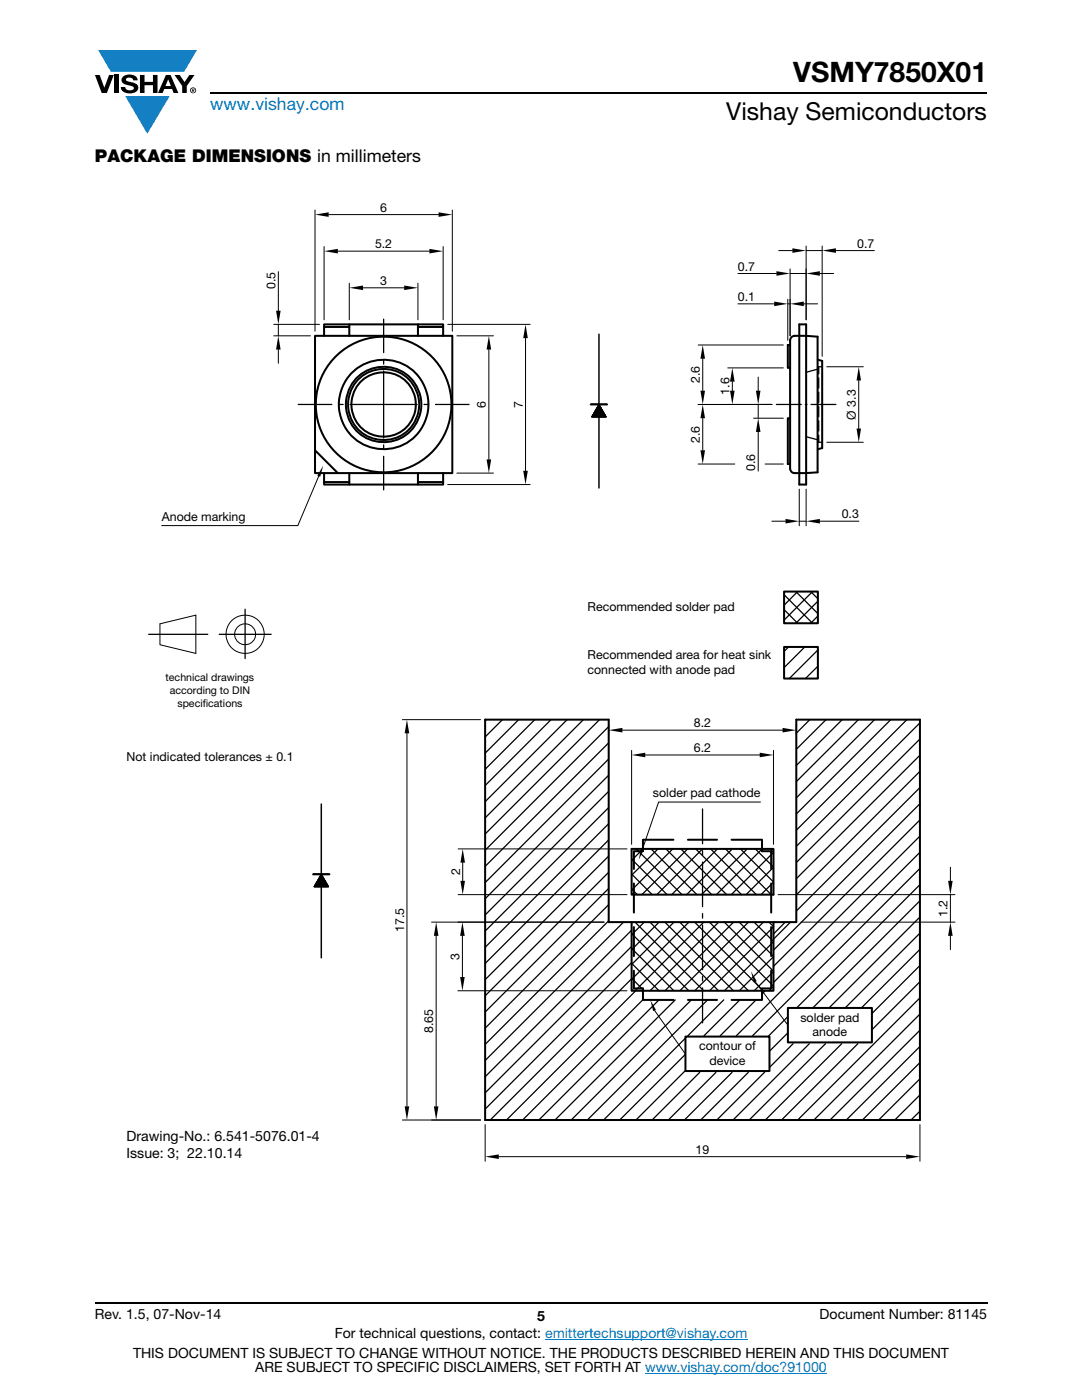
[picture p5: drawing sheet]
<svg xmlns="http://www.w3.org/2000/svg" width="216mm" height="279mm" viewBox="0 0 216 279" stroke-linecap="round" stroke-linejoin="round" font-family="sans-serif">
<g fill="#147fc3">
<path d="M19.6 10h19.7l-2.6 4.3h-1.1h-13.5z"/>
<path d="M25 19.2h8.9l-4.5 7.5z"/>
</g>
<g fill="#000">
<path d="M18.9 15h1l.9 2.5 1-2.5h.9l-1.4 3.6h-1zM22.9 15h.9v3.6h-.9zM24.6 15.3a2.1 2.1 0 0 1 2.8 .3l.1 .4h-.9a.79 .79 0 0 0-.7-.5 .79 .79 0 0 0-.8 .4l.3 .3 1 .2a1.08 1.08 0 0 1 1.2 1 1.08 1.08 0 0 1-1.1 1.2 1.73 1.73 0 0 1-2.4-1.2h.9a.96 .96 0 0 0 .8 .6 .96 .96 0 0 0 .9-.4 1.31 1.31 0 0 0-1.2-.6 1.03 1.03 0 0 1-1.1-.6 1.03 1.03 0 0 1 .2-1.1zM27.9 15h.9v1.3h1.7v-1.3h.9v3.6h-.9v-1.6h-1.7v1.6h-.9zM34.8 15h1.1l.9 1.4 1-1.4h1l-1.5 2.2v1.4h-.9v-1.4z"/>
<path d="M33.6 15.9l.5 1.3h-1.1zM33.1 15l-1.6 3.6h1l.3-.8h1.5l.3 .8h1l-1.6-3.6z"/>
<path d="M38.4 17.8h.2v.2h-.2zM38.3 17.7v.7h.1v-.3l.4 .3-.2-.3 .2-.2-.1-.2z"/>
<path d="M38.1 18a.46 .46 0 0 1 .9 0 .46 .46 0 0 1-.9 0zM37.9 18a.6 .6 0 0 0 1.2 0 .6 .6 0 0 0-1.2 0z"/>
</g>
<path d="M42 18.6h155M18.9 260h178.1" fill="none" stroke="#000" stroke-width=".36"/>
<path d="M108.8 267.3h40.3M128.7 274h36.3" fill="none" stroke="#007ec4" stroke-width=".2"/>
<path d="M25.3 40.2h165.3v191.6h-165.3z" fill="#fff"/>
<g fill="none" stroke="#000" stroke-width=".25">
<path d="M76.6 63.7v6.7M76.6 71.7v1M76.6 74v13.4M163.4 75.4v2.1M163.4 78.3v2M163.4 73.6l-2.5 .7M164.1 73.2h-.7v1.4M59.5 80.7h6.7M67.6 80.7h.9M69.8 80.7h13.4M76.6 88.8v.9M76.6 91.1v6.7"/>
<path d="M84.6 80.7h.9M86.9 80.7h6.7M118.1 83.2h.1M118.1 83.1l.1 .1M118.2 83l.1 .2M118.2 83l.2 .2M118.2 82.9l.3 .3M118.4 82.7l.5 .5M118.5 82.4l.8 .8M118.6 82.4l.8 .8M118.6 82.3l.9 .9M118.7 82.2l1 1"/>
<path d="M118.7 82.1l1.1 1.1M118.7 82.1l1.2 1.1M118.8 82l1.2 1.2M118.8 81.9l1.3 1.3M118.8 81.9l1.4 1.3M118.9 81.7l1.5 1.5M119 81.6l1.5 1.6 .3-.3M119 81.6l1.6 1.6 .2-.2M119.1 81.5l1.6 1.7M119.1 81.4l1.7 1.8 .1-.1M119.1 81.4l1.8 1.8M119.2 81.3l1.6 1.7"/>
<path d="M119.2 81.3l1.5 1.4-.5 .5M119.2 81.2l1.3 1.3-.7 .7M119.3 81.1l1 1-1.1 1.1-.7-.7 1.3-1.3M119.3 81l.8 .8-1.3 1.4M119.4 80.9l.6 .7-1.5 1.6M119.4 80.9l.5 .5-1.8 1.8M119.4 80.8l.3 .3-1.1 1.2 1 .9M119.5 80.8l.1 .1-.4 .5M119.5 80.8l-.1 .1M119.6 80.8l-.3 .3 1.1 1.2M119.6 80.9l-.6 .7M119.7 81l-.8 .8 1.4 1.4"/>
<path d="M119.7 81.1l-.9 1M119.8 81.3l-1.4 1.4 .4 .5M119.9 81.3l-1.7 1.7M119.9 81.4l-1.7 1.8M120 81.5l-1.7 1.7M120 81.6l-1.6 1.6M120.1 81.7l-1.5 1.5-.3-.3M120.1 81.7l-1.4 1.5-.4-.4M120.2 81.9l-1.3 1.3M120.2 81.9l-1.2 1.3-.6-.6M120.2 82l-1.1 1.2-.7-.7M120.3 82.1l-1.1 1.1"/>
<path d="M120.4 82.2l-1.1 1M120.4 82.2l-1 1M120.4 82.3l-.9 .9M120.5 82.4l-.9 .8M120.5 82.4l-.8 .8M120.6 82.5l-.7 .7M120.6 82.6l-.6 .6M120.6 82.7l-.5 .5M120.7 82.8l-.4 .4M120.8 82.9l-.4 .3M120.8 83l-.1 .2M154.9 80.7h5"/>
<path d="M160.7 80.7h.3M160.9 87.2l2.5 .6M161.8 80.7h5M163.4 81.1v2.1M163.4 84v2M163.4 86.8v1.5h.7M156.5 118.7l5.6 5.7M158.8 118.1l4.4 4.4M159.2 118.1l-2.7 2.7M161.8 118.1l1.4 1.4M162.1 118.1l-5.6 5.7M163.2 120l-4.4 4.4"/>
<path d="M29.7 126.6h11.8M43.7 126.6h10.4M48.9 121.6v9.8M156.5 121.7l2.7 2.7M163.2 122.9l-1.4 1.5M62.7 176.9v.1M62.7 176.9l.1 .1M62.8 176.8l.1 .2M62.9 176.6l.4 .4M63 176.4l.5 .6M63 176.4l.6 .6M63.1 176.3l.6 .7"/>
<path d="M63.1 176.3l.7 .7M63.1 176.2l.8 .8M63.2 176.1l.8 .9M63.2 176l1 1 .8-.9M63.3 176l1 1 .8-.9M63.3 175.9l1.1 1.1M63.4 175.7l1.3 1.3 .5-.6M63.4 175.6l1.4 1.4M63.5 175.5l1.5 1.5M63.6 175.5l1.4 1.5M63.6 175.4l1.5 1.6M63.7 175.3l1.6 1.7"/>
<path d="M63.7 175.2l1.7 1.8M63.7 175.2l1.8 1.8M63.8 175l1.5 1.5-.5 .5M63.8 175l1.3 1.3-.6 .7-1.1-1.2M63.9 174.9l1.1 1.1M63.9 174.8l1 1-1.1 1.2M63.9 174.8l.8 .8-1.3 1.4M64.1 174.6l.2 .3-1.1 1.1 .9 1 .9-1M64.1 174.5l.1 .2-.4 .4 1.6 1.6-.2 .3M64.1 174.5l-.1 .2 .5 .4-1.7 1.7 .2 .2 1.6-1.6-.6-.7M64.2 174.6l-.3 .3M64.2 174.7l-.6 .6 1.6 1.7"/>
<path d="M64.3 174.8l-.8 .8 1.4 1.4M64.3 174.8l-1 1 1.2 1.2 .6-.7M64.4 175l-1.3 1.3M64.4 175l-1.4 1.5 .4 .5M64.5 175.2l-1.8 1.8M64.5 175.2l-1.7 1.8M64.6 175.3l-1.7 1.7M64.6 175.4l-1.5 1.6-.3-.3M64.7 175.5l-1.5 1.5-.3-.4M64.7 175.5l-1.4 1.5M64.8 175.6l-1.3 1.4M64.8 175.7l-1.2 1.3"/>
<path d="M64.9 175.8l-1.2 1.2M64.9 175.9l-1.1 1.1M65 176l-1.1 1M65.1 176.2l-.8 .8M65.2 176.4l-.5 .6M65.3 176.6l-.4 .4M65.4 176.6l-.4 .4M65.4 176.7l-.3 .3M65.4 176.8l-.1 .2M65.5 176.9l-.1 .1M65.5 176.9v.1M126 171.5l7.1 7"/>
<path d="M126 177.4l1.2 1.1M126 174.4l4.1 4.1M126.9 169.4l9.2 9.1M128.3 169.4l-2.3 2.3M129.9 169.4l9.2 9.1M131.3 169.4l-5.3 5.3M132.9 169.4l9.1 9.1M134.2 169.4l-8.2 8.3M135.9 169.4l9.1 9.1M137.2 169.4l-9.1 9.1M138.8 169.4l9.2 9.1M140.2 169.4l-9.1 9.1"/>
<path d="M140.2 161.4v7M140.2 169.8v.9M140.2 172.1v8.8M141.8 169.4l9.1 9.1M143.2 169.4l-9.2 9.1M144.8 169.4l9.1 9.1M146.1 169.4l-9.1 9.1M147.7 169.4l6.6 6.6M149.1 169.4l-9.1 9.1M150.7 169.4l3.6 3.6M152.1 169.4l-9.2 9.1M153.7 169.4l.6 .7"/>
<path d="M154.3 176.1l-2.5 2.4M154.3 173.1l-5.4 5.4M154.3 170.1l-8.4 8.4M126 192.2l5.5 5.5M126 189.3l8.5 8.4M126 186.3l11.4 11.4M126 195.2l2.5 2.5M126.7 184l13.7 13.7M128.5 184l-2.5 2.6M129.7 184l13.7 13.7M131.5 184l-5.5 5.5M132.7 184l13.7 13.7"/>
<path d="M134.5 184l-8.5 8.5M135.6 184l13.7 13.7M137.5 184l-11.5 11.5M138.6 184l13.7 13.7M140.2 182.3v.9M140.2 184.6v8.9M140.2 194.9v.9M140.2 197.2v6.9M140.4 184l-13.7 13.7M141.6 184l12.7 12.8M143.4 184l-13.7 13.7M144.5 184l9.8 9.8"/>
<path d="M146.4 184l-13.7 13.7M147.5 184l6.8 6.9M149.3 184l-13.6 13.7M150.5 184l3.8 3.9M152.3 184l-13.7 13.7M153.4 184l.9 .9M154.3 196.9l-.8 .8M154.3 188l-9.8 9.7M154.3 190.9l-6.8 6.8M154.3 193.9l-3.8 3.8M154.3 185l-12.7 12.7M154.5 184l-.2 .2"/>
<path d="M157.7 184l-3.4 3.4"/>
</g>
<g fill="none" stroke="#000" stroke-width=".2">
<path d="M55.5 54.2v7.8M62.9 41.9v24.2M64.7 49.2v14.6M65.6 42.8h21.9M67.4 50.1h18.3M69.7 56.5v7.3M72.4 57.4h8.2M83.4 56.5v7.3M88.4 49.2v14.6M90.3 41.9v24.2M147.3 54.6h7.6M155.4 50h2.7"/>
<path d="M157.2 59.7v8.2M157.7 54.6h3.2M157.7 53.7v13.3M160.9 50h3.2M160.9 49.1v14.7M163.6 54.6h2.7M164.1 49.1v22M166.8 50h7.7M54.6 67h7.3M54.6 64.7h9.2M55.5 64.7v2.3M55.5 69.8v2.7"/>
<path d="M89.3 64.7h16.5M91.2 67h7.3M97.5 69.8v21.9M104.9 67.5v26.5M139.3 68.9h17M140.2 71.6v6.4M145.2 73.4h11.1M146.1 76.2v1.8M147.3 60.6h7.1M151.3 75.3v2.7M157.2 60.6h.5M160.4 60.6h2.7"/>
<path d="M165 73.2h7.3M171.3 75.9v9.6M63.6 95l-4.2 9.9h-27.1M89.3 96.7h16.5M91.2 94.4h7.3M119.5 80.7l1.4 2.5h-2.8zM139.3 92.6h7.3M140.2 83.5v6.4M150.4 83.5h5.9M151.3 80.7v2.8M151.3 86.2v7.8M152.7 92.6h3.6"/>
<path d="M154 80.7h-14.7M159.5 97.6v7.3M160.9 97.6v7.3M165 88.3h7.3M154 104h2.7M159.5 104h1.4M163.6 104h7.8M31.9 124.5l7.2-1.7v7.6l-7.2-1.7zM64.1 174.5l1.4 2.5h-2.8zM151.7 160.1h-20.3l-3.2 9.3M150.7 195.9l6.5 8.7"/>
<circle cx="48.9" cy="126.6" r="2.09"/>
<circle cx="48.9" cy="126.6" r="3.8"/>
</g>
<g fill="none" stroke="#000" stroke-width=".4">
<path d="M62.9 67h27.4v27.4h-27.4zM64.7 67v-2.3h23.7v2.3M64.7 65.3h5M69.7 64.7v2.3M83.4 64.7v2.3M83.4 65.3h5M157.7 68.9h-.5v4.5h.5M157.9 67.3l.7-.3 4.5 .2v27.1l-4.8 .1-.4-.2-.2-.4v-25.9zM159.5 64.7h1.4v32h-1.4zM163.2 71.8l.9 .2v17.4l-.9 .3M62.9 89.9l4.5 4.5M64.7 94.4v2.3h23.7v-2.3"/>
<path d="M64.7 96.2h5M69.7 94.4v2.3M83.4 94.4v2.3M83.4 96.2h5M117.9 80.7h3.2M157.7 83.5h-.5v9.1h.5M156.5 118.1h6.7v6.3h-6.7zM62.5 174.5h3.2M126 169.4h28.3v9.1h-28.3zM126.5 176.3v5.8M134.4 167.6h-6.1v2.3h-1.8v3.5M137.3 167.6h5.8"/>
<path d="M146 167.6h6.1v2.3h1.8v3.5M153.9 176.3v5.8M126 184h-4.5v-40.4h-24.7v79.9h86.8v-79.9h-24.7v40.4h-4.6M126 184h28.3v13.7h-28.3zM126.5 193.7v3.6h1.8v2.3h6.1M126.5 185v5.8M137.3 199.6h5.8M153.9 185v5.8M153.9 193.7v3.6h-1.8v2.3h-6.1"/>
<circle cx="76.5" cy="80.7" r="6.4"/>
<circle cx="76.5" cy="80.7" r="7.5"/>
<circle cx="76.5" cy="80.7" r="13.5"/>
<circle cx="76.5" cy="80.7" r="8.9"/>
<circle cx="76.6" cy="80.7" r="7.1"/>
</g>
<g fill="#000">
<path d="M62.9 42.8l2.7-.4v.9zM64.7 50.1l2.7-.4v.9zM69.7 57.4l2.7-.4v.9zM80.6 57l2.8 .4-2.8 .5zM85.7 49.7l2.7 .4-2.7 .5zM87.5 42.4l2.8 .4-2.8 .5zM154.9 54.1l2.8 .5-2.8 .4zM158.1 49.6l2.8 .4-2.8 .5zM160.9 54.6l2.7-.5v.9zM164.1 50l2.7-.4v.9zM55.5 67l.5 2.8h-.9zM55.1 62h.9l-.5 2.7z"/>
<path d="M97.5 67l.5 2.8h-.9zM104.9 64.7l.4 2.8h-.9zM139.8 78h.9l-.5 2.7zM140.2 68.8l.5 2.8h-.9zM145.7 78h.9l-.5 2.7zM146.1 73.4l.5 2.8h-.9zM150.8 78h.9l-.4 2.7zM154.5 60.2l2.7 .4-2.7 .5zM157.7 60.6l2.7-.4v.9zM171.4 73.2l.4 2.7h-.9zM64.5 92.9l-.6 2.3-.6-.3zM97.1 91.7h.9l-.5 2.7z"/>
<path d="M104.4 94h.9l-.4 2.7zM140.2 80.7l.5 2.8h-.9zM139.8 89.9h.9l-.5 2.7zM151.3 83.5l.4 2.7h-.9zM170.9 85.5h.9l-.4 2.8zM156.7 103.6l2.8 .4-2.8 .5zM160.9 104l2.7-.4v.9zM127.9 169.3l.6 .2-1 2.1zM149.8 193.8l1.2 2-.6 .3z"/>
</g>
<path d="M119.5 66.7v30.7M64.1 160.5v30.7" fill="none" stroke="#000" stroke-width=".3"/>
<path d="M117.9 80.6h3.2M62.5 174.4h3.2" fill="none" stroke="#000" stroke-width=".21"/>
<path d="M157.2 201.2h16.8v6.8h-16.8z" fill="#fff"/>
<path d="M156.5 129.1h6.7v6.3h-6.7zM157.2 201.2h16.8v6.8h-16.8z" fill="none" stroke="#000" stroke-width=".4"/>
<g fill="none" stroke="#000" stroke-width=".2">
<path d="M80.3 143.6h15.6M81.2 146.3v74.5M121.5 144.5v2.1M124.2 145.7h31.9M126 149.8v18.7M128.8 150.7h22.8M154.3 149.8v18.7M158.9 144.5v2.1M91.4 169.4h33.7M91.4 178.5h33.7M92.3 172.2v3.6M155.3 178.5h35.3"/>
<path d="M189.6 173.1v2.7M189.6 178.5v5.5M86.1 184h34.4M87 186.8v34M91.4 197.7h33.7M92.3 186.8v8.2M159.8 184h30.8M189.6 186.8v2.7M130.6 201.7l6.2 8.7M80.3 223.5h15.6M96.8 224.4v7.4M99.5 230.8h81.3"/>
<path d="M183.6 224.4v7.4"/>
</g>
<g fill="#000">
<path d="M81.2 143.6l.5 2.7h-1zM121.5 145.7l2.7-.4v.9zM126 150.7l2.8-.5v.9zM151.6 150.2l2.7 .5-2.7 .4zM156.1 145.3l2.8 .4-2.8 .5zM92.3 169.4l.5 2.8h-.9zM91.9 175.8h.9l-.5 2.7zM189.2 175.8h.9l-.5 2.7zM87 184l.5 2.8h-.9zM91.8 195h.9l-.4 2.7zM92.3 184l.4 2.8h-.9zM189.6 184l.5 2.8h-.9z"/>
<path d="M129.8 199.6l1.1 2-.6 .2zM80.7 220.8h1l-.5 2.7zM86.6 220.8h.9l-.5 2.7zM96.8 230.8l2.7-.4v.9zM180.8 230.4l2.8 .4-2.8 .5z"/>
</g>
<g fill="none" stroke="#000" stroke-width=".25">
<path d="M157.3 129.1l-.8 .9M160.6 129.1l-4.1 4.1M163.2 133l-2.5 2.4M163.2 129.7l-5.7 5.7M97 143.6l-.2 .3M100.3 143.6l-3.5 3.5M103.5 143.6l-6.7 6.7M106.7 143.6l-9.9 9.9M110 143.6l-13.2 13.2M113.2 143.6l-16.4 16.4M116.4 143.6l-19.6 19.6M119.6 143.6l-22.8 22.8"/>
<path d="M121.5 145l-24.7 24.7M121.5 148.3l-24.7 24.6M121.5 151.5l-24.7 24.6M121.5 154.7l-24.7 24.7M121.5 157.9l-24.7 24.7M161.6 143.6l-2.7 2.7M164.8 143.6l-5.9 5.9M168.1 143.6l-9.2 9.2M171.3 143.6l-12.4 12.4M174.5 143.6l-15.6 15.6M177.8 143.6l-18.9 18.9M181 143.6l-22.1 22.1"/>
<path d="M183.6 144.3l-24.7 24.6M183.6 147.5l-24.7 24.7M183.6 150.7l-24.7 24.7M183.6 153.9l-24.7 24.7M183.6 157.2l-24.7 24.6M121.5 161.2l-24.7 24.6M121.5 164.4l-24.7 24.7M121.5 167.6l-24.7 24.7M121.5 170.8l-24.7 24.7M121.5 174.1l-24.7 24.6M121.5 177.3l-24.7 24.7M183.6 179.8l-21.3 21.3"/>
<path d="M183.6 173.3l-33.4 33.4M183.6 176.6l-24.6 24.5M183.6 166.9l-29.3 29.2M183.6 160.4l-29.3 29.2M183.6 163.6l-29.3 29.3M183.6 170.1l-36.7 36.6M121.5 180.5l-24.7 24.7M121.5 183.8l-24.7 24.6M124.4 184l-27.6 27.6M126 195.3l-28.2 28.2M126 185.6l-29.2 29.3M126 188.9l-29.2 29.2"/>
<path d="M126 192.1l-29.2 29.2M126.9 197.7l-25.8 25.8M128.3 199.5l-24 24M131.5 199.5l-24 24M134.7 199.5l-23.9 24M138 199.5l-24 24M141.2 199.5l-24 24M144.4 199.5l-7.2 7.2M147.6 199.5l-7.1 7.2M150.9 199.5l-7.2 7.2M152.7 197.7l-.6 .7M156.7 184l-2.4 2.4"/>
<path d="M183.6 183l-18.1 18.1M183.6 186.2l-14.9 14.9M183.6 189.5l-11.6 11.6M183.6 192.7l-9.6 9.6M183.6 195.9l-9.6 9.6M183.6 199.1l-24.4 24.4M136.8 213.6l-9.9 9.9M136.8 207.2l-16.4 16.3M136.8 210.4l-13.1 13.1M139.6 214l-9.5 9.5M142.8 214l-9.4 9.5M146.1 214l-9.5 9.5"/>
<path d="M149.3 214l-9.5 9.5M152.6 214l-9.6 9.5M157.2 202.9l-4 4M157.2 206.1l-4 4M158.3 208.3l-5.1 5M161.5 208.3l-15.2 15.2M164.7 208.3l-15.2 15.2M168 208.3l-15.3 15.2M171.2 208.3l-15.2 15.2M183.6 215.3l-8.3 8.2M183.6 212.1l-11.5 11.4M183.6 218.5l-5 5"/>
<path d="M183.6 208.8l-14.7 14.7M183.6 205.6l-18 17.9M183.6 202.4l-21.2 21.1M183.6 221.8l-1.8 1.7"/>
</g>
<path d="M136.8 206.9h16.7v6.8h-16.7z" fill="#fff"/>
<path d="M136.8 206.9h16.7v6.8h-16.7z" fill="none" stroke="#000" stroke-width=".4"/>
<text font-size="5.6" x="158.3" y="16.4">VSMY7850X01</text>
<text font-size="4.9" x="144.9" y="24">Vishay Semiconductors</text>
<text font-size="3.5" fill="#007ec4" x="42" y="21.9">www.vishay.com</text>
<text font-size="3.5" x="18.9" y="32.3">PACKAGE DIMENSIONS in millimeters</text>
<g font-size="2.8">
<text x="25.3" y="227.8">Drawing-No.: 6.541-5076.01-4</text>
<text x="25.3" y="231.2">I</text>
<text x="26" y="231.2">ssue: 3; 22.10.14</text>
<text x="18.9" y="263.3">Rev. 1.5, 07-Nov-14</text>
<text x="107.2" y="263.6">5</text>
<text x="163.6" y="263.3">Document Number: 81145</text>
<text x="66.8" y="267.1">For technical questions, contact: emittertechsupport@vishay.com</text>
<text x="26.5" y="271">THIS DOCUMENT IS SUBJECT TO CHANGE WITHOUT NOTICE. THE PRODUCTS DESCRIBED HEREIN AND THIS DOCUMENT</text>
<text x="50.9" y="273.8">ARE SUBJECT TO SPECIFIC DISCLAIMERS, SET FORTH AT www.vishay.com/doc?91000</text>
</g>
<g font-size="2.5">
<text x="75.9" y="42.3">6</text>
<text x="74.8" y="49.6">5.2</text>
<text x="171" y="49.4">0.7</text>
<text x="55" y="57.7" transform="rotate(-90 55 57.7)">0.5</text>
<text x="75.9" y="56.9">3</text>
<text x="147.3" y="54">0.7</text>
<text x="147.3" y="60.1">0.1</text>
<text x="139.7" y="76.5" transform="rotate(-90 139.7 76.5)">2.6</text>
<text x="97" y="81.4" transform="rotate(-90 97 81.4)">6</text>
<text x="104.3" y="81.4" transform="rotate(-90 104.3 81.4)">7</text>
<text x="145.6" y="78.8" transform="rotate(-90 145.6 78.8)">1.6</text>
<text x="170.8" y="83.7" transform="rotate(-90 170.8 83.7)">Ø 3.3</text>
<text x="139.7" y="88.4" transform="rotate(-90 139.7 88.4)">2.6</text>
<text x="150.7" y="94" transform="rotate(-90 150.7 94)">0.6</text>
<text x="32.3" y="104">Anode marking</text>
<text x="168" y="103.4">0.3</text>
<text x="117.2" y="122">Recommended solder pad</text>
<text x="117.2" y="131.5">Recommended area for heat sink</text>
<text x="117.2" y="134.5">connected with anode pad</text>
<text x="138.5" y="145.2">8.2</text>
<text x="25.3" y="151.9">Not indicated tolerances ± 0.1</text>
<text x="138.5" y="150.1">6.2</text>
<text x="130.3" y="159.1">solder pad cathode</text>
<text x="91.8" y="174.7" transform="rotate(-90 91.8 174.7)">2</text>
<text x="80.6" y="186" transform="rotate(-90 80.6 186)">17.5</text>
<text x="189.1" y="183" transform="rotate(-90 189.1 183)">1.2</text>
<text x="91.7" y="191.6" transform="rotate(-90 91.7 191.6)">3</text>
<text x="159.7" y="203.9">solder pad</text>
<text x="86.5" y="206.2" transform="rotate(-90 86.5 206.2)">8.65</text>
<text x="139.5" y="209.6">contour of</text>
<text x="162.1" y="206.8">anode</text>
<text x="141.5" y="212.6">device</text>
<text x="138.8" y="230.3">19</text>
</g>
<g font-size="2.1">
<text x="33" y="136">technical drawings</text>
<text x="33.9" y="138.5">according to DIN</text>
<text x="35.4" y="141">specif</text>
<text x="40.5" y="141">ications</text>
</g>
</svg>
